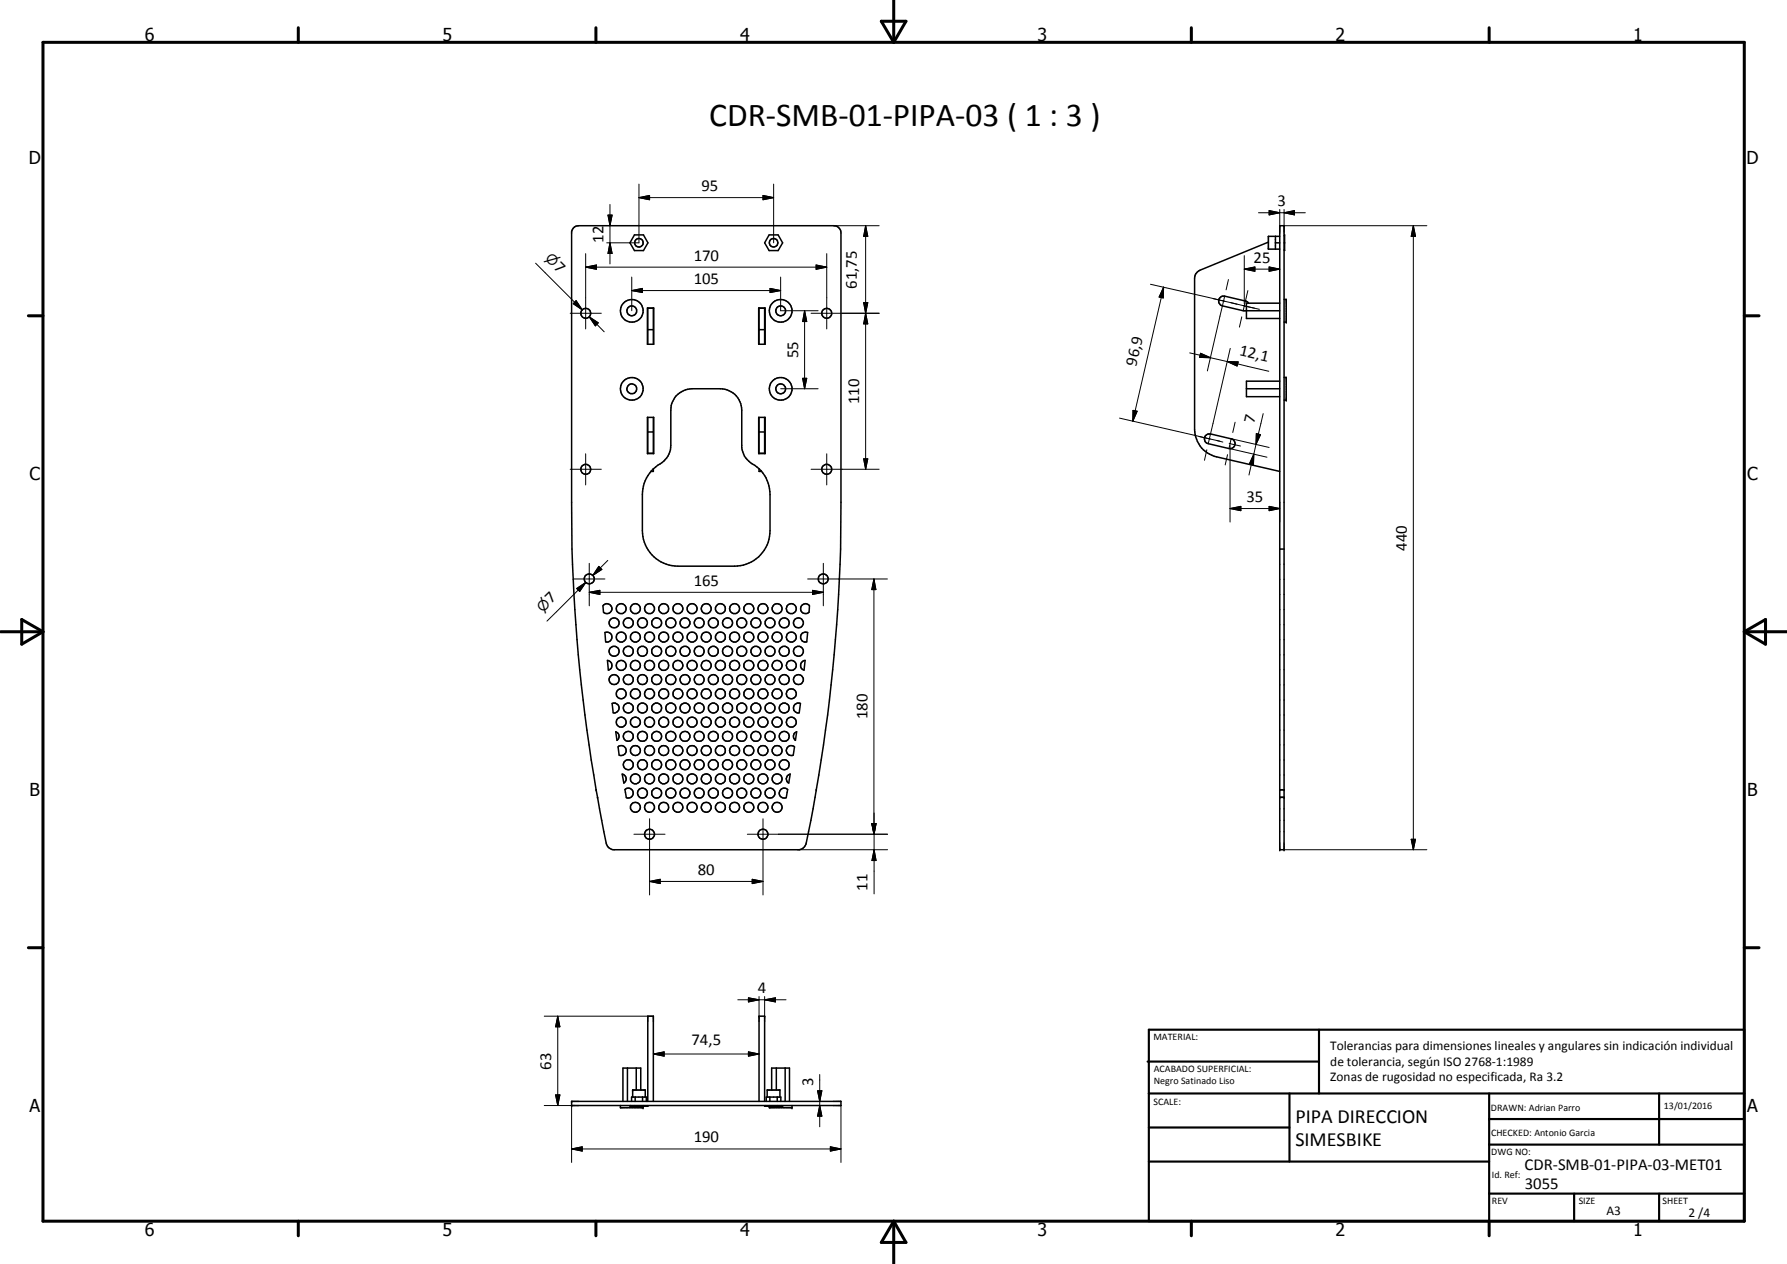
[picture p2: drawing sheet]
<svg xmlns="http://www.w3.org/2000/svg" width="420mm" height="297mm" viewBox="0 0 420 297" stroke-linecap="round" stroke-linejoin="round" font-family="sans-serif">
<g fill="none" stroke="#000" stroke-width=".35">
<path d="M134.8 53.6l.7-.5 .5-.1h60a1.73 1.73 0 0 1 1.7 1.7v63.3a392.1 392.1 0 0 1-5.8 67.6l-2.3 12.5-.5 .9-.8 .6-44.2 .1a1.97 1.97 0 0 1-1.6-1.6 395.8 395.8 0 0 1-8.1-80.1v-63.6zM149.2 55.2h2.1l1 1.9-1 1.8h-2.1l-1.1-1.8zM180.8 55.2h2.2l1 1.9-1 1.8h-2.2l-1-1.8zM298.2 56.9l-16.4 6.8a1.93 1.93 0 0 0-.9 1.7v35.5a6.7 6.7 0 0 0 4.6 6.3l15.4 3.6M299.9 57.1h1M299.9 55.5v3M300.9 53h1v146.7h-1zM300.9 55.5h-2.7v3h2.7M301.9 55.4l.1-.2v3.7l-.1-.2M301.9 57.1h.1M152.2 72.4h1.5v8.5h-1.5zM152.3 77.5h1.3"/>
<path d="M152.3 72.4v8.5M153.6 72.4v8.5M178.4 72.4h1.5v8.5h-1.5zM178.5 72.4v8.5M178.5 77.5h1.3M179.8 72.4v8.5M293.1 73h7.8M293.5 71.2l-.5-.4-5.1-1.2a1.17 1.17 0 0 0-1.4 .9 1.17 1.17 0 0 0 .9 1.4l4.9 1.1 .8-.1M300.9 71.2h-7.8v3.6h7.8M301.9 70.4h.5v5.3h-.5M152.2 98.1h1.5v8.5h-1.5zM152.3 98.1v8.5"/>
<path d="M153.6 98.1v8.5M159 93a5.4 5.4 0 0 1 3.7-1.6h6.7a5 5 0 0 1 5 5v8.8a5.2 5.2 0 0 0 3 4.1 8.2 8.2 0 0 1 3.6 6.9v8.5a8.4 8.4 0 0 1-8.3 8.4h-13.3a8.4 8.4 0 0 1-8.4-8.4v-8.5a8.5 8.5 0 0 1 4.6-7.5 5 5 0 0 0 2.1-4.1l.1-8.8a4.4 4.4 0 0 1 1.2-2.8zM178.4 98.1h1.5v8.5h-1.5zM178.5 98.1v8.5M179.8 98.1v8.5M293.1 91.4h7.8M300.9 89.6h-7.8v3.6h7.8M301.9 88.7h.5v5.3h-.5M152.3 106.5h1.3M152.3 101.5h1.3M153.6 110.2v.6h-.5M178.5 110.2v.6h.6"/>
<path d="M178.5 106.5h1.3M178.5 101.5h1.3M283.4 102.4l.7-.4h.5l4.9 1.1a1.17 1.17 0 0 1 .9 1.4 1.17 1.17 0 0 1-1.4 .9l-4.9-1.1a1.17 1.17 0 0 1-.7-1.9zM300.9 129h1M141.9 142.2a1.17 1.17 0 0 1 1.7 0 1.17 1.17 0 0 1-.1 1.7 1.17 1.17 0 0 1-1.6-.1l-.1-1.4zM142.2 148.6a1.17 1.17 0 0 1 1.7 1 1.17 1.17 0 0 1-1.5 1.2zM142.8 155.2a1.16 1.16 0 0 1 1.1 1 1.16 1.16 0 0 1-.9 1.3zM188.5 142.3a1.12 1.12 0 0 1 1.8 .1l-.1 1.4a1.17 1.17 0 0 1-1.6 .1 1.17 1.17 0 0 1-.1-1.6zM188.6 148.8l.8-.3 .5 .1-.2 2.2a1.17 1.17 0 0 1-1.4-.6 1.17 1.17 0 0 1 .3-1.4zM188.6 155.5l.7-.3-.3 2.3a1.15 1.15 0 0 1-.4-2zM143.9 165.3a1.17 1.17 0 0 1 1.7 .9 1.17 1.17 0 0 1-1.4 1.3zM144.8 172a1.13 1.13 0 0 1 .8 .9 1.13 1.13 0 0 1-.5 1.1z"/>
<path d="M145.5 175.3a1.18 1.18 0 0 1 1.7 1 1.18 1.18 0 0 1-1.6 1.2l-.3-2zM185.2 175.6l.6-.4 1 .3-.3 2a1.17 1.17 0 0 1-1.4-.4 1.17 1.17 0 0 1 .1-1.5zM186.7 172.4l.6-.4-.3 2-.2-.2a1.22 1.22 0 0 1-.1-1.4zM186.8 165.7l.2-.2a1.08 1.08 0 0 1 1.2-.2l-.3 2.2a1.15 1.15 0 0 1-1.2-.5 1.15 1.15 0 0 1 .1-1.3zM146.3 181.9a1.16 1.16 0 0 1 .9 .9 1.16 1.16 0 0 1-.5 1.2zM146.9 185.5a1.16 1.16 0 0 1 2 .7 1.16 1.16 0 0 1-1.6 1.3zM183.5 185.6l.7-.4 .5 .1 .5 .2-.3 2a1.16 1.16 0 0 1-1.5-.4 1.16 1.16 0 0 1 .1-1.5zM185.2 182.3l.6-.4-.3 2.1a1.16 1.16 0 0 1-.3-1.7zM300.9 187.4h1M300.9 185.6h1M134.4 258.8h63.3v1h-63.3zM145.9 259.8v.5h5.3v-.3"/>
<path d="M147.5 251v7.8M148.2 259.8l-.1 .2h4.2l-.1-.2M148.5 258.8v-1h3.5v1M148.7 257.8v-1.6h3v1.6M149.3 259.8l-.1 .2M149.3 257.8v1M149.6 251v5.2M150.7 256.2v-5.2h-4.2v7.8M151.1 257.8v1M151.2 259.8l.1 .2M152.3 258.8v-20h1.3v20M178.5 258.8v-20h1.3v20"/>
<path d="M179.9 259.8l-.1 .2h4.2l-.2-.2M180.2 258.8v-1h3.4v1M180.4 257.8v-1.6h3v1.6M180.9 259.8v.5h5.3v-.5M181 257.8v1M181.4 256.2v-5.2h4.2v7.8M182.5 251v5.2M182.7 257.8v1M182.9 259.8l.1 .2M184.6 251v7.8"/>
<circle cx="150.2" cy="57" r="1"/>
<circle cx="181.9" cy="57.1" r="1.01"/>
<circle cx="137.7" cy="73.6" r="1.16"/>
<circle cx="148.5" cy="73" r="1.15"/>
<circle cx="148.6" cy="73" r="2.67"/>
<circle cx="183.6" cy="73" r="1.16"/>
<circle cx="183.6" cy="73" r="2.68"/>
<circle cx="194.4" cy="73.6" r="1.17"/>
<circle cx="148.5" cy="91.4" r="2.67"/>
<circle cx="148.6" cy="91.4" r="1.15"/>
<circle cx="183.5" cy="91.4" r="2.66"/>
<circle cx="183.6" cy="91.4" r="1.15"/>
<circle cx="137.7" cy="110.3" r="1.15"/>
<circle cx="194.4" cy="110.3" r="1.17"/>
<circle cx="138.5" cy="136" r="1.16"/>
<circle cx="193.6" cy="136" r="1.16"/>
<circle cx="144.4" cy="153" r="1.18"/>
<circle cx="144.4" cy="159.7" r="1.17"/>
<circle cx="144.4" cy="146.4" r="1.17"/>
<circle cx="146.1" cy="149.7" r="1.17"/>
<circle cx="146.1" cy="156.4" r="1.17"/>
<circle cx="146.1" cy="143" r="1.16"/>
<circle cx="147.7" cy="153" r="1.17"/>
<circle cx="147.7" cy="146.4" r="1.18"/>
<circle cx="147.7" cy="159.7" r="1.18"/>
<circle cx="149.4" cy="149.7" r="1.18"/>
<circle cx="149.4" cy="156.4" r="1.17"/>
<circle cx="149.4" cy="143" r="1.17"/>
<circle cx="151" cy="153.1" r="1.16"/>
<circle cx="151.1" cy="146.4" r="1.15"/>
<circle cx="151.1" cy="159.7" r="1.15"/>
<circle cx="152.7" cy="156.4" r="1.16"/>
<circle cx="152.7" cy="149.7" r="1.17"/>
<circle cx="152.7" cy="143" r="1.17"/>
<circle cx="154.4" cy="146.4" r="1.18"/>
<circle cx="154.4" cy="159.7" r="1.18"/>
<circle cx="154.4" cy="153" r="1.17"/>
<circle cx="156" cy="156.4" r="1.17"/>
<circle cx="156.1" cy="143" r="1.17"/>
<circle cx="156.1" cy="149.7" r="1.16"/>
<circle cx="157.7" cy="159.7" r="1.17"/>
<circle cx="157.7" cy="153" r="1.18"/>
<circle cx="157.7" cy="146.4" r="1.17"/>
<circle cx="159.4" cy="156.4" r="1.17"/>
<circle cx="159.4" cy="149.7" r="1.16"/>
<circle cx="159.4" cy="143" r="1.16"/>
<circle cx="161.1" cy="159.7" r="1.18"/>
<circle cx="161.1" cy="146.4" r="1.18"/>
<circle cx="161.1" cy="153" r="1.17"/>
<circle cx="162.7" cy="156.4" r="1.17"/>
<circle cx="162.7" cy="143" r="1.17"/>
<circle cx="162.7" cy="149.7" r="1.18"/>
<circle cx="164.4" cy="146.4" r="1.16"/>
<circle cx="164.4" cy="159.7" r="1.17"/>
<circle cx="164.4" cy="153" r="1.17"/>
<circle cx="166.1" cy="149.7" r="1.17"/>
<circle cx="166.1" cy="156.4" r="1.17"/>
<circle cx="166.1" cy="143" r="1.17"/>
<circle cx="167.7" cy="146.4" r="1.16"/>
<circle cx="167.7" cy="159.7" r="1.16"/>
<circle cx="167.7" cy="153.1" r="1.16"/>
<circle cx="169.4" cy="143" r="1.17"/>
<circle cx="169.4" cy="156.4" r="1.17"/>
<circle cx="169.4" cy="149.7" r="1.16"/>
<circle cx="171" cy="153" r="1.18"/>
<circle cx="171" cy="159.7" r="1.17"/>
<circle cx="171.1" cy="146.4" r="1.17"/>
<circle cx="172.7" cy="149.7" r="1.17"/>
<circle cx="172.7" cy="143" r="1.17"/>
<circle cx="172.7" cy="156.4" r="1.16"/>
<circle cx="174.4" cy="153" r="1.18"/>
<circle cx="174.4" cy="146.4" r="1.17"/>
<circle cx="174.4" cy="159.7" r="1.17"/>
<circle cx="176.1" cy="143" r="1.17"/>
<circle cx="176.1" cy="156.4" r="1.17"/>
<circle cx="176.1" cy="149.7" r="1.17"/>
<circle cx="177.7" cy="146.4" r="1.16"/>
<circle cx="177.7" cy="159.7" r="1.17"/>
<circle cx="177.7" cy="153" r="1.17"/>
<circle cx="179.4" cy="156.4" r="1.16"/>
<circle cx="179.4" cy="143" r="1.17"/>
<circle cx="179.4" cy="149.7" r="1.17"/>
<circle cx="181" cy="159.7" r="1.18"/>
<circle cx="181" cy="153" r="1.17"/>
<circle cx="181.1" cy="146.4" r="1.16"/>
<circle cx="182.7" cy="149.7" r="1.17"/>
<circle cx="182.7" cy="156.4" r="1.16"/>
<circle cx="182.7" cy="143" r="1.16"/>
<circle cx="184.4" cy="153" r="1.16"/>
<circle cx="184.4" cy="159.7" r="1.16"/>
<circle cx="184.4" cy="146.4" r="1.17"/>
<circle cx="186" cy="149.7" r="1.17"/>
<circle cx="186" cy="143" r="1.17"/>
<circle cx="186" cy="156.4" r="1.17"/>
<circle cx="187.7" cy="159.7" r="1.17"/>
<circle cx="187.7" cy="153.1" r="1.18"/>
<circle cx="187.7" cy="146.4" r="1.17"/>
<circle cx="146.1" cy="169.7" r="1.16"/>
<circle cx="146.1" cy="163" r="1.16"/>
<circle cx="147.7" cy="179.7" r="1.17"/>
<circle cx="147.7" cy="166.4" r="1.17"/>
<circle cx="147.7" cy="173.1" r="1.18"/>
<circle cx="149.4" cy="169.7" r="1.17"/>
<circle cx="149.4" cy="163" r="1.17"/>
<circle cx="149.4" cy="176.4" r="1.17"/>
<circle cx="151.1" cy="179.7" r="1.16"/>
<circle cx="151.1" cy="166.4" r="1.16"/>
<circle cx="151.1" cy="173" r="1.15"/>
<circle cx="152.7" cy="163" r="1.17"/>
<circle cx="152.7" cy="169.7" r="1.17"/>
<circle cx="152.7" cy="176.4" r="1.18"/>
<circle cx="154.4" cy="173.1" r="1.17"/>
<circle cx="154.4" cy="179.7" r="1.17"/>
<circle cx="154.4" cy="166.4" r="1.16"/>
<circle cx="156" cy="176.4" r="1.18"/>
<circle cx="156" cy="169.7" r="1.17"/>
<circle cx="156.1" cy="163" r="1.15"/>
<circle cx="157.7" cy="166.4" r="1.18"/>
<circle cx="157.7" cy="173.1" r="1.17"/>
<circle cx="157.7" cy="179.7" r="1.17"/>
<circle cx="159.4" cy="169.7" r="1.18"/>
<circle cx="159.4" cy="163" r="1.16"/>
<circle cx="159.4" cy="176.4" r="1.16"/>
<circle cx="161.1" cy="179.7" r="1.18"/>
<circle cx="161.1" cy="166.4" r="1.17"/>
<circle cx="161.1" cy="173" r="1.17"/>
<circle cx="162.7" cy="163" r="1.17"/>
<circle cx="162.7" cy="176.4" r="1.18"/>
<circle cx="162.7" cy="169.7" r="1.17"/>
<circle cx="164.4" cy="166.4" r="1.17"/>
<circle cx="164.4" cy="179.7" r="1.17"/>
<circle cx="164.4" cy="173" r="1.16"/>
<circle cx="166" cy="176.4" r="1.16"/>
<circle cx="166.1" cy="169.7" r="1.17"/>
<circle cx="166.1" cy="163" r="1.18"/>
<circle cx="167.7" cy="173.1" r="1.14"/>
<circle cx="167.7" cy="166.4" r="1.17"/>
<circle cx="167.7" cy="179.7" r="1.17"/>
<circle cx="169.4" cy="176.4" r="1.18"/>
<circle cx="169.4" cy="163" r="1.15"/>
<circle cx="169.4" cy="169.7" r="1.17"/>
<circle cx="171.1" cy="173.1" r="1.18"/>
<circle cx="171.1" cy="179.7" r="1.17"/>
<circle cx="171.1" cy="166.4" r="1.17"/>
<circle cx="172.7" cy="169.7" r="1.17"/>
<circle cx="172.7" cy="163" r="1.16"/>
<circle cx="172.7" cy="176.4" r="1.16"/>
<circle cx="174.4" cy="179.7" r="1.16"/>
<circle cx="174.4" cy="166.4" r="1.18"/>
<circle cx="174.4" cy="173" r="1.17"/>
<circle cx="176.1" cy="169.7" r="1.17"/>
<circle cx="176.1" cy="163" r="1.16"/>
<circle cx="176.1" cy="176.4" r="1.16"/>
<circle cx="177.7" cy="179.7" r="1.17"/>
<circle cx="177.7" cy="173.1" r="1.17"/>
<circle cx="177.7" cy="166.4" r="1.17"/>
<circle cx="179.4" cy="163" r="1.17"/>
<circle cx="179.4" cy="176.4" r="1.16"/>
<circle cx="179.4" cy="169.7" r="1.17"/>
<circle cx="181" cy="179.7" r="1.17"/>
<circle cx="181" cy="166.4" r="1.17"/>
<circle cx="181.1" cy="173" r="1.16"/>
<circle cx="182.7" cy="176.4" r="1.18"/>
<circle cx="182.7" cy="163" r="1.16"/>
<circle cx="182.7" cy="169.7" r="1.16"/>
<circle cx="184.4" cy="166.4" r="1.19"/>
<circle cx="184.4" cy="173.1" r="1.18"/>
<circle cx="184.4" cy="179.7" r="1.18"/>
<circle cx="186" cy="163" r="1.16"/>
<circle cx="186.1" cy="169.7" r="1.16"/>
<circle cx="149.4" cy="189.7" r="1.17"/>
<circle cx="149.4" cy="183" r="1.17"/>
<circle cx="151.1" cy="186.4" r="1.17"/>
<circle cx="152.7" cy="196.1" r="1.17"/>
<circle cx="152.7" cy="189.7" r="1.18"/>
<circle cx="152.7" cy="183.1" r="1.17"/>
<circle cx="154.4" cy="186.4" r="1.18"/>
<circle cx="156" cy="183" r="1.17"/>
<circle cx="156.1" cy="189.7" r="1.15"/>
<circle cx="157.7" cy="186.4" r="1.18"/>
<circle cx="159.4" cy="189.7" r="1.16"/>
<circle cx="159.4" cy="183" r="1.18"/>
<circle cx="161.1" cy="186.4" r="1.18"/>
<circle cx="162.7" cy="189.7" r="1.18"/>
<circle cx="162.7" cy="183" r="1.16"/>
<circle cx="164.4" cy="186.4" r="1.17"/>
<circle cx="166.1" cy="189.7" r="1.17"/>
<circle cx="166.1" cy="183.1" r="1.17"/>
<circle cx="167.7" cy="186.4" r="1.14"/>
<circle cx="169.4" cy="183" r="1.17"/>
<circle cx="169.4" cy="189.7" r="1.17"/>
<circle cx="171.1" cy="186.4" r="1.18"/>
<circle cx="172.7" cy="189.7" r="1.16"/>
<circle cx="172.7" cy="183" r="1.16"/>
<circle cx="174.4" cy="186.4" r="1.17"/>
<circle cx="176.1" cy="183" r="1.17"/>
<circle cx="176.1" cy="189.7" r="1.17"/>
<circle cx="177.7" cy="186.4" r="1.17"/>
<circle cx="179.4" cy="183" r="1.18"/>
<circle cx="179.4" cy="189.7" r="1.17"/>
<circle cx="179.4" cy="196" r="1.17"/>
<circle cx="181" cy="186.4" r="1.16"/>
<circle cx="182.7" cy="183" r="1.17"/>
<circle cx="182.7" cy="189.7" r="1.17"/>
</g>
<g fill="#000">
<circle cx="302.4" cy="75.7" r=".18"/>
<circle cx="302.4" cy="94" r=".18"/>
<circle cx="140.2" cy="185.6" r=".18"/>
<circle cx="140.5" cy="187.4" r=".18"/>
<circle cx="191.9" cy="185.6" r=".18"/>
<circle cx="300.9" cy="185.6" r=".18"/>
<circle cx="300.9" cy="187.4" r=".18"/>
<circle cx="300.9" cy="199.7" r=".18"/>
<circle cx="301.9" cy="185.6" r=".18"/>
<circle cx="301.9" cy="187.4" r=".18"/>
<circle cx="301.9" cy="199.7" r=".18"/>
<circle cx="134.4" cy="258.8" r=".18"/>
<circle cx="134.4" cy="259.8" r=".18"/>
<circle cx="148.7" cy="256.2" r=".18"/>
<circle cx="151.2" cy="260.3" r=".18"/>
<circle cx="186.2" cy="260.3" r=".18"/>
</g>
<g fill="none" stroke="#000" stroke-width=".71">
<path d="M10.1 9.9h400v277.1h-400zM70.1 6.5v3.4M140.1 6.5v3.4M207.2 5h5.8l-2.9 4.9zM210.1 0v9.9M280.1 6.5v3.4M350.1 6.5v3.4M6.7 74.2h3.4M410.1 74.2h3.5M.1 148.5h10M5.1 145.6l5 2.9-5 2.9zM410.1 148.5h10"/>
<path d="M410.1 148.5l5-2.9v5.8zM6.7 222.7h3.4M410.1 222.7h3.5M70.1 287v3.4M140.1 287v3.4M210.1 287v10M210.1 287l2.9 5h-5.8zM280.1 287v3.4M350.1 287v3.4"/>
</g>
<g fill="none" stroke="#000" stroke-width=".51">
<path d="M269.8 249.5h40.3M270.1 242h140v45h-140zM270.1 257h140M303.2 257v16M310.1 242v15M350.1 257v30M390.1 257v12M270.1 265h33.1M270.1 273h80M350.1 269h60M350.1 263h60M350.1 280.5h60"/>
<path d="M370.1 280.5v6.5M390.1 280.5v6.5"/>
</g>
<g fill="none" stroke="#000" stroke-width=".24">
<path d="M137.7 59.6v17.7M142.9 50.5h1l-.5 2.5zM143.4 57.1l.5 2.5h-1zM143.4 48v14M150.2 46.4l2.5-.5v1zM150.2 46.4h31.7M150.2 43.3v13.8h-7.5M179.4 45.9l2.5 .5-2.5 .5zM181.9 43.3v13.8M194.4 59.6v17.7M196 53h10.7M203.5 53l.5 2.5h-.9z"/>
<path d="M203.5 53v57.3M295.9 50h11M298.4 49.5l2.5 .5-2.5 .5zM300.9 49.2v3.8M301.9 50l2.5-.5v1zM301.9 49.2v3.8h33.6M332.3 53l.5 2.5h-1zM332.3 53v146.7M125.9 61.8l11 11M134.1 73.6h7.3M135.5 70.7l1.4 2.1-2.1-1.4zM137.7 62.8l2.5-.5v1z"/>
<path d="M137.7 62.8h56.7M138.5 74.5l2.2 1.4-.7 .7zM138.5 74.5l3.6 3.5M148.5 68.3l2.5-.5v.9zM148.5 68.3h35M148.5 65.1v7.9M181 67.8l2.5 .5-2.5 .4zM183.5 65.1v7.9h8.9M189.2 73l.5 2.6h-1zM189.2 73v18.4M190.7 73.6h16M191.9 62.3l2.5 .5-2.5 .5z"/>
<path d="M203.1 71.1h.9l-.5 2.5zM203.5 73.6l.5 2.5h-.9zM270.5 66.8l17.2 3.9M273.6 67.5l-.1 2.5-1-.2zM273.6 67.5l-7.3 31.5M285.3 70.2l7.3 1.7M287.7 70.7l.2 .1M287.7 70.7l-3.8 16.5M287.9 69.6l-.2 1.1M288.8 65.7l-.5 2.4M289.4 71.1l1.5 .4M292 74.5l-.6 2.4"/>
<path d="M292.3 71.8l.3 .1M292.6 63.2l2.5-.5v1.1zM292.6 71.9l3.5 .8M292.6 71.9l-.3 1.1M292.6 63.2h8.3M292.6 60.1v11.3M293.4 68.3l-.8 3.6M298.4 62.7l2.5 .5-2.5 .6zM183.5 91.4h8.9M188.7 88.9h1l-.5 2.5zM263.2 98.3l21.1 4.8M266.4 96.4l1 .2-1.1 2.4z"/>
<path d="M279.7 82.9l4.9 1.2M282.3 83l2.3 1.1-2.5-.1zM284.6 84.1l3.9 .9M288.5 85h2.6l-.2 1zM288.5 85l9.8 2.2M289.3 81.9l-5 21.2M290.4 99.2l-.6 2.4M297 97.2l-1.7 7.2M134.1 110.3h7.3M137.7 106.6v7.4M190.7 110.3h16M194.4 106.6v7.4"/>
<path d="M203.1 107.8h.9l-.5 2.5zM281.9 102.6l4.9 1.1M283.7 105.7l-.5 2.5M284.3 103.1l.3 .1M284.3 103.1l-.2 1.2M286 103.5l1.5 .4M288.6 106.8l-.5 2.5M289 104.2l.3 .1M289.1 105.4l8.8 2M289.2 119.5l2.5-.5v1zM289.2 104.3l2.5 .5M289.2 119.5h11.7"/>
<path d="M289.2 104.7v18M289.5 103.1l-.5 2.3M289.6 103.1l8.8 2.1M294.8 106.7l-.1 2.6-1-.2zM294.8 106.7l-1.1 4.9M295.3 104.4l-.5 2.3M295.4 101.9l1 .3-1.1 2.2zM298.4 119l2.5 .5-2.5 .5zM300.9 118v4.7M134.9 136.1h7.3M135.6 138.3l2.1-1.4-1.4 2.1zM137.7 136.9l-9.1 9.1"/>
<path d="M138.5 139.2l2.5-.5v1zM138.5 139.2h55.1M138.5 132.4v10M140.8 133.1l.7 .7-2.1 1.4zM142.9 131.7l-3.5 3.5M189.9 136.1h18.7M191 138.7l2.6 .5-2.6 .5zM193.6 132.4v10M205.5 136.1l.4 2.5h-.9zM205.5 136.1v74M149 196h7.4M152.7 192.4v17.9"/>
<path d="M175.7 196h33M179.4 192.4v17.9M187.6 199.7h21.1M205 193.5h.9l-.4 2.5zM205 193.5h1l-.5 2.5zM205 193.5l.5 2.5M205.5 199.7l.5 2.5h-1zM301.9 199.7h33.6M331.8 197.2h1l-.5 2.5zM152.7 207.1l2.5-.5v1zM152.7 207.1h26.7M176.9 206.6l2.5 .5-2.5 .5z"/>
<path d="M128 238.8h25.6M131.1 238.8l.5 2.5h-1zM131.1 238.8v21M173.5 234.9h11.3M176 234.5l2.5 .4-2.5 .6zM178.5 234.2v4.6M179.8 234.9l2.5-.4v1zM179.8 234.2v4.6M128 259.8h8M130.6 257.3h1l-.5 2.5zM134.4 259.8v13.4M153.6 247.7l2.6-.5v1z"/>
<path d="M153.6 247.7h24.9M176 247.2l2.5 .5-2.5 .5zM192.2 256.3h1l-.5 2.5zM192.7 259.8l.5 2.5h-1zM192.7 252.5v12.3M197.7 259.8v13.4M134.4 270l2.5-.5v1zM134.4 270h63.3M195.2 269.5l2.5 .5-2.5 .5z"/>
</g>
<g fill="#000">
<path d="M142.9 50.5h1l-.5 2.5zM143.4 57.1l.5 2.5h-1zM150.2 46.4l2.5-.5v1zM179.4 45.9l2.5 .5-2.5 .5zM203.5 53l.5 2.5h-.9zM298.4 49.5l2.5 .5-2.5 .5zM301.9 50l2.5-.5v1zM332.3 53l.5 2.5h-1zM135.5 70.7l1.4 2.1-2.1-1.4zM137.7 62.8l2.5-.5v1zM138.5 74.5l2.2 1.4-.7 .7zM148.5 68.3l2.5-.5v.9z"/>
<path d="M181 67.8l2.5 .5-2.5 .4zM189.2 73l.5 2.6h-1zM191.9 62.3l2.5 .5-2.5 .5zM203.1 71.1h.9l-.5 2.5zM203.5 73.6l.5 2.5h-.9zM273.6 67.5l-.1 2.5-1-.2zM292.6 63.2l2.5-.5v1.1zM298.4 62.7l2.5 .5-2.5 .6zM188.7 88.9h1l-.5 2.5zM266.4 96.4l1 .2-1.1 2.4zM282.3 83l2.3 1.1-2.5-.1zM288.5 85h2.6l-.2 1z"/>
<path d="M203.1 107.8h.9l-.5 2.5zM289.2 119.5l2.5-.5v1zM294.8 106.7l-.1 2.6-1-.2zM295.4 101.9l1 .3-1.1 2.2zM135.6 138.3l2.1-1.4-1.4 2.1zM140.8 133.1l.7 .7-2.1 1.4zM138.5 139.2l2.5-.5v1zM191 138.7l2.6 .5-2.6 .5zM205.5 136.1l.4 2.5h-.9zM298.4 119l2.5 .5-2.5 .5zM205 193.5h.9l-.4 2.5zM205 193.5h1l-.5 2.5z"/>
<path d="M331.8 197.2h1l-.5 2.5zM152.7 207.1l2.5-.5v1zM176.9 206.6l2.5 .5-2.5 .5zM205.5 199.7l.5 2.5h-1zM176 234.5l2.5 .4-2.5 .6zM179.8 234.9l2.5-.4v1zM130.6 257.3h1l-.5 2.5zM131.1 238.8l.5 2.5h-1zM153.6 247.7l2.6-.5v1zM176 247.2l2.5 .5-2.5 .5zM192.2 256.3h1l-.5 2.5zM134.4 270l2.5-.5v1z"/>
<path d="M192.7 259.8l.5 2.5h-1zM195.2 269.5l2.5 .5-2.5 .5z"/>
</g>
<text font-size="7.9" x="166.7" y="29.5">CDR-SMB-01-PIPA-03 ( 1 : 3 )</text>
<g font-size="4.7">
<text x="304.6" y="263.8">PIPA DIRECCION</text>
<text x="304.6" y="269.2">SIMESBIKE</text>
</g>
<g font-size="4.2">
<text x="34" y="9.6">6</text>
<text x="104" y="9.6">5</text>
<text x="174" y="9.6">4</text>
<text x="244" y="9.6">3</text>
<text x="314" y="9.6">2</text>
<text x="384" y="9.6">1</text>
<text x="6.8" y="38.7">D</text>
<text x="410.6" y="38.7">D</text>
<text x="7" y="112.9">C</text>
<text x="410.8" y="112.9">C</text>
<text x="7" y="187.1">B</text>
<text x="410.8" y="187.1">B</text>
<text x="7" y="261.4">A</text>
<text x="410.8" y="261.4">A</text>
<text x="34" y="290.4">6</text>
<text x="104" y="290.4">5</text>
<text x="174" y="290.4">4</text>
<text x="244" y="290.4">3</text>
<text x="314" y="290.4">2</text>
<text x="384" y="290.4">1</text>
</g>
<g font-size="3.9">
<text x="164.9" y="44.9">95</text>
<text x="300.4" y="48.5">3</text>
<text x="141.9" y="57.1" transform="rotate(-90 141.9 57.1)">12</text>
<text x="130" y="62.9" transform="rotate(45 130 62.9)">7</text>
<text x="163.1" y="61.3">170</text>
<text x="294.7" y="61.7">25</text>
<text x="163.1" y="66.8">105</text>
<text x="201.5" y="67.9" transform="rotate(-90 201.5 67.9)">61,75</text>
<text x="291.3" y="83.5" transform="rotate(13 291.3 83.5)">12,1</text>
<text x="187.7" y="84.2" transform="rotate(-90 187.7 84.2)">55</text>
<text x="267.2" y="86.2" transform="rotate(-77 267.2 86.2)">96,9</text>
<text x="202" y="95" transform="rotate(-90 202 95)">110</text>
<text x="294.9" y="99.5" transform="rotate(-77 294.9 99.5)">7</text>
<text x="293.1" y="118">35</text>
<text x="330.8" y="129.4" transform="rotate(-90 330.8 129.4)">440</text>
<text x="163.1" y="137.7">165</text>
<text x="129.6" y="142" transform="rotate(-45 129.6 142)">7</text>
<text x="204" y="169" transform="rotate(-90 204 169)">180</text>
<text x="164.1" y="205.6">80</text>
<text x="204" y="209.3" transform="rotate(-90 204 209.3)">11</text>
<text x="178.2" y="233.4">4</text>
<text x="162.6" y="245.6">74,5</text>
<text x="129.6" y="251.3" transform="rotate(-90 129.6 251.3)">63</text>
<text x="191.2" y="255.3" transform="rotate(-90 191.2 255.3)">3</text>
<text x="163.1" y="268.4">190</text>
<text x="358.5" y="275">CDR-SMB-01-PIPA-03-MET01</text>
<text x="358.5" y="279.4">3055</text>
</g>
<g font-size="3.3">
<text x="128" y="60.9" transform="rotate(45 128 60.9)">⌀</text>
<text x="127.6" y="144" transform="rotate(-45 127.6 144)">⌀</text>
</g>
<g font-size="3.1">
<text x="312.7" y="246.8">Tolerancias para dimensiones lineales y angulares sin indicación individual</text>
<text x="312.7" y="250.4">de tolerancia, según ISO 2768-1:1989</text>
<text x="312.7" y="254">Zonas de rugosidad no especificada, Ra 3.2</text>
<text x="377.7" y="285.6">A3</text>
<text x="397" y="285.9">2 /4</text>
</g>
<g font-size="2.4">
<text x="271.2" y="244.4">MATERIAL:</text>
<text x="271.3" y="252">ACABADO SUPERFICIAL:</text>
<text x="271.3" y="254.6">Negro Satinado Liso</text>
<text x="271.2" y="259.7">SCALE:</text>
<text x="350.6" y="261">DRAWN: Adrian Parro</text>
<text x="391.2" y="260.6">13/01/2016</text>
<text x="350.6" y="267">CHECKED: Antonio Garcia</text>
<text x="350.6" y="271.4">DWG NO:</text>
<text x="350.8" y="276.9">Id. Ref:</text>
<text x="350.8" y="282.8">REV</text>
<text x="371.2" y="282.9">SIZE</text>
<text x="390.9" y="282.9">SHEET</text>
</g>
</svg>
